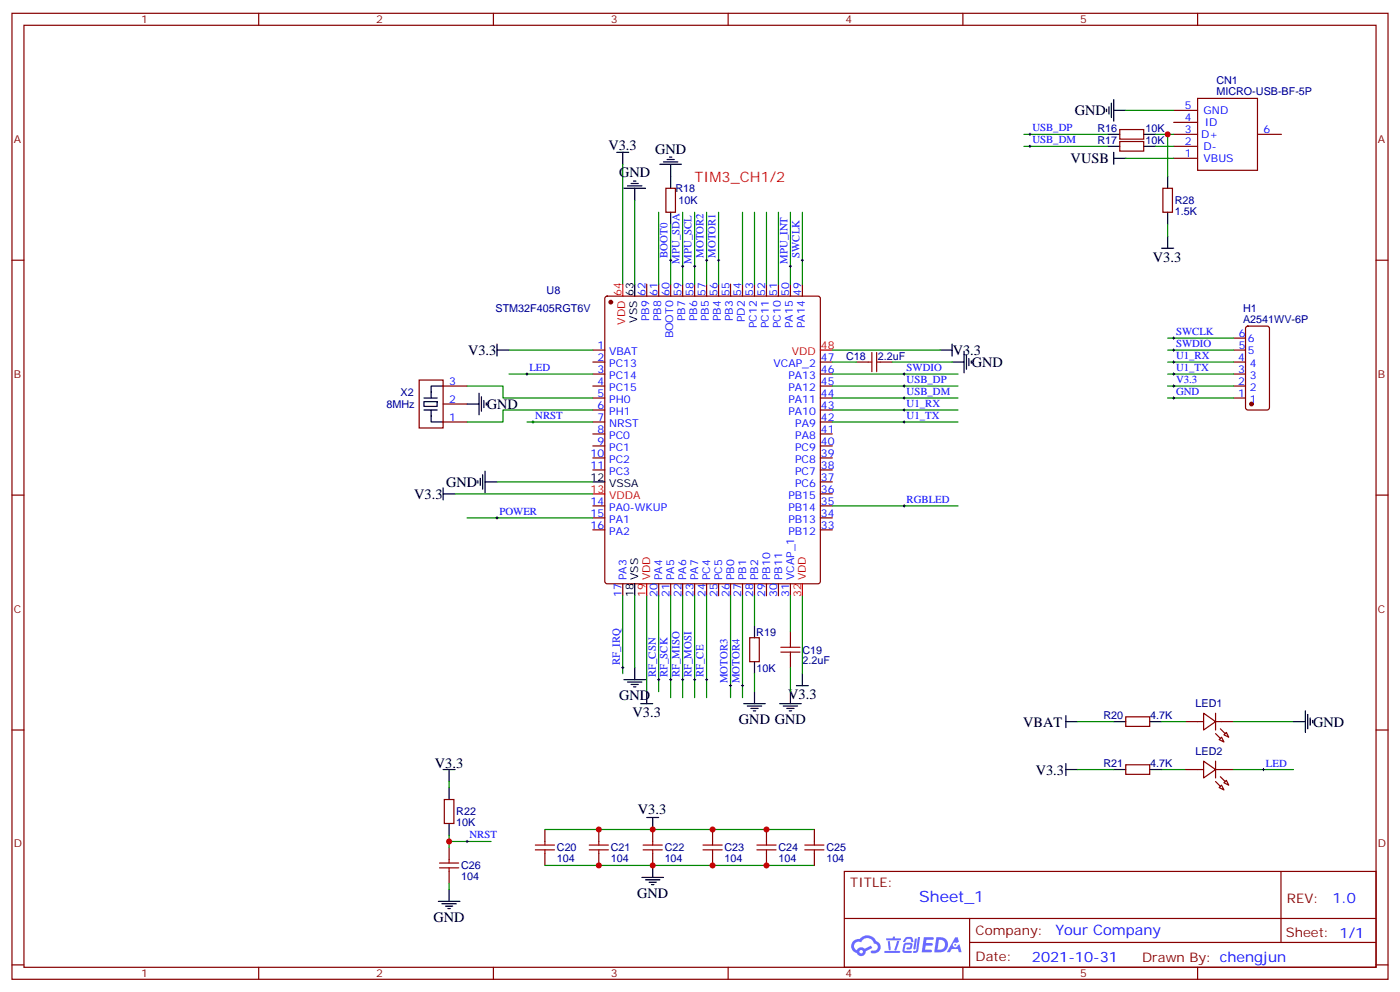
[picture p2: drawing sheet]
<svg xmlns="http://www.w3.org/2000/svg" width="412mm" height="292mm" viewBox="0 0 412 292" stroke-linecap="round" stroke-linejoin="round" font-family="sans-serif">
<g fill="none" stroke="#870000" stroke-width=".35">
<path d="M3.5 3.9h405.4v284.4h-405.4zM7.1 7.4h398.2v277.3h-398.2zM76.2 3.9v3.5M145.3 3.9v3.5M214.5 3.9v3.5M283.6 3.9v3.5M352.8 3.9v3.5M3.5 76.6h3.6M405.3 76.6h3.6M3.5 145.7h3.6M405.3 145.7h3.6M3.5 214.9h3.6"/>
<path d="M405.3 214.9h3.6M248.7 256.5h156.6v28.2h-156.6zM377.3 256.5v20.9M248.7 270.4h156.5M285.6 277.4h119.6M285.6 270.4v14.1M3.5 284h3.6M76.2 284.7v3.6M145.3 284.7v3.6M214.5 284.7v3.6M283.6 284.7v3.6M352.8 284.7v3.6"/>
<path d="M405.3 284h3.6"/>
</g>
<g fill="#5487ff">
<path d="M272.1 275.8h2.6l.3 .2-.1 .6h-2l-.1 1h1.6l.4 .4-.4 .4h-1.7l-.2 1.1 1.8 .1 .3 .3-.2 .4h-2.9z"/>
<path d="M281.4 275.9h.7l.4 1.3-.7 .3a.74 .74 0 0 0-1.1 .3 .74 .74 0 0 0 .5 1.1 .74 .74 0 0 0 .9-.7l.5-.3 .7 2.4h-.9l-.2-1h-1.9l-.5 1h-.9z"/>
<path d="M269.5 276.3h.6l-.4 2.9a.31 .31 0 0 1-.3 .3 .31 .31 0 0 1-.3-.3z"/>
<path d="M270.4 275.8h.6l-.5 4a.89 .89 0 0 1-.7 .7 .89 .89 0 0 1-.9-.3l1-.5z"/>
<path d="M266.8 276l.6-.2 1.2 .1 .5 1.3-.6 .1-.4-.9-1 .1a.95 .95 0 0 1-1 .8l-.1-.2z"/>
<path d="M266.4 277.7l1.8-.2a1.04 1.04 0 0 1 .6 1.1 1.04 1.04 0 0 1-.8 .9h-.7a.29 .29 0 0 1-.3-.4 .29 .29 0 0 1 .3-.2h.7l.2-.8h-1.4l-.4 1.8h1.9a.29 .29 0 0 1 .3 .3 .29 .29 0 0 1-.3 .3h-2l-.4-.3 .2-2.1z"/>
<path d="M260.5 279.9h4.4a.3 .3 0 0 1 .3 .3 .3 .3 0 0 1-.3 .3h-4.3z"/>
<path d="M264.3 277h.6l-.5 1.6a1.02 1.02 0 0 1-.7 1.2l-.2-.3z"/>
<path d="M261.5 277h.6l.3 2.4-.3 .3-.3-.2z"/>
<path d="M261.1 276.2h1.9l.2-.5h.5l-.1 .5h1.5a.29 .29 0 0 1 .3 .3 .29 .29 0 0 1-.3 .3h-3.9z"/>
<path d="M275.8 275.9l-.6 4.4h1.4a2.27 2.27 0 0 0 2.7-2.3 2.27 2.27 0 0 0-2.7-2.1zM276.6 276.6a1.5 1.5 0 0 1 1.8 1.6 1.5 1.5 0 0 1-1.9 1.3h-.3z"/>
<path d="M251.4 277a2.09 2.09 0 0 0 1 3.5 1.37 1.37 0 0 0 1.5 .9 1.37 1.37 0 0 0 1.1-1.4l2-1-.5-.7-1.8 1a1.4 1.4 0 0 0-2.3 .4 1.32 1.32 0 0 1-.6-1.9 1.32 1.32 0 0 1 1.9-.4 2.02 2.02 0 0 1 2-1.3 2.02 2.02 0 0 1 1.8 1.7 1.09 1.09 0 0 1 1.1 1.3 1.09 1.09 0 0 1-1.6 .7 .41 .41 0 0 0-.5 .3 .41 .41 0 0 0 .4 .5 1.89 1.89 0 0 0 2.4-1.2 1.89 1.89 0 0 0-1.2-2.4 2.98 2.98 0 0 0-5-.6l-1 .1zM253.2 280.1a.52 .52 0 0 1 1 0 .52 .52 0 0 1-1 0z"/>
<circle cx="281.4" cy="278.1" r=".28"/>
</g>
<g fill="none" stroke="#000" stroke-width=".35">
<path d="M326 32.1v.7M326.3 39.5h3.5M326.7 31.4v2.1M327.4 30.4v4.2M328.1 32.5h3.5M328.1 29.3v6.4M336.9 39.5h3.5M181.7 44.8h3.5M183.4 44.8v3.6M183.8 55.4h6.3M184.9 54.7h4.2M185.9 54h2.1"/>
<path d="M186.6 53.3h.7M187 55.4v3.5M194.4 48.4h6.3M195.4 47.7h4.3M196.5 47h2.1M197.2 46.2h.7M197.6 48.4v7M326.3 43.1h3.5M328.1 44.8v3.6M328.1 46.6h3.5M336.9 43.1h3.5M344 51.9v3.5"/>
<path d="M197.6 62.5v3.5M342.2 73.1h3.5M344 62.5v3.5M344 69.5v3.6M187 83.6v3.6M124.9 118.2h3.9v1.4h-3.9zM124.9 117.2h3.9M130.5 113.6h-3.5v3.6M137.6 118.9h3.5M141.1 115.7v6.4M141.8 116.8v4.2M142.5 117.9v2.1"/>
<path d="M143.2 118.6v.7M146.4 103h3.5M146.4 101.3v3.5M276.9 103h3.6M280.5 101.3v3.5M280.5 106.6h3.5M284 103.4v6.3M284.7 104.5v4.2M285.4 105.5v2.1M286.1 106.2v.7M124.9 120.7h3.9M127 120.7v3.5h3.5"/>
<path d="M142.2 139.7v4.3M142.9 138.7v6.3M130.5 145.4h3.6M130.5 143.6v3.5M140.8 141.5v.7M141.5 140.8v2.1M142.9 141.9h3.5M174.6 141.9h3.6M187 171.8v3.6M187 196.5v3.6M222.2 184.2v3.5M222.2 194.8v3.5"/>
<path d="M236.4 198.3v3.5M183.8 200.1h6.3M184.9 200.8h4.2M185.9 201.5h2.1M186.6 202.2h.7M188.7 207.1h3.6M190.5 203.6v3.5M219.1 207.1h6.3M220.1 207.8h4.3M221.2 208.5h2.1M221.9 209.2h.7M222.2 203.6v3.5"/>
<path d="M229.7 207.1h6.3M230.7 207.8h4.2M231.8 208.5h2.1M232.5 209.2h.7M232.8 203.6v3.5M234.6 201.8h3.5M314 212.4h3.5M314 210.6v3.6M328.1 212.4h3.5M338.7 212.4h3.5M381 212.4h3.5M384.5 209.2v6.4"/>
<path d="M385.2 210.3v4.2M385.9 211.3v2.2M386.6 212.1v.7M130.5 226.5h3.6M132.3 226.5v3.5M132.3 231.8v3.5M314 226.5h3.5M314 224.8v3.5M328.1 226.5h3.5M338.7 226.5h3.5M132.3 242.4v3.5M189.1 258.3h6.3"/>
<path d="M190.1 259h4.3M190.5 240.6h3.5M191.2 259.7h2.1M192.3 240.6v3.6M192.3 254.7v3.6M129.1 265.3h6.4M130.2 266h4.2M131.2 266.7h2.1M131.9 267.4h.7M132.3 261.8v3.5M191.9 260.4h.7"/>
</g>
<g fill="none" stroke="#870000" stroke-width=".35">
<path d="M329.8 38.1h7.1v2.9h-7.1zM345.7 32.5h7.1M345.7 39.5h7.1M345.7 36h7.1M352.8 29h17.6v21.1h-17.6zM370.4 39.5h7.1M196.1 55.4h2.9v7.1h-2.9zM329.8 41.7h7.1v2.8h-7.1zM342.5 55.4h2.9v7.1h-2.9zM345.7 46.6h7.1M345.7 43.1h7.1M178.4 87.4l.5-.2h62l.5 .2 .3 .5v83.2l-.3 .5-.5 .2h-62l-.5-.2-.2-.5v-83.2z"/>
<path d="M190.5 83.6v3.6M194 83.6v3.6M197.6 83.6v3.6M201.1 83.6v3.6M204.6 83.6v3.6M208.1 83.6v3.6M211.7 83.6v3.6M215.2 83.6v3.6M218.7 83.6v3.6M222.2 83.6v3.6M225.8 83.6v3.6M229.3 83.6v3.6"/>
<path d="M232.8 83.6v3.6M236.4 83.6v3.6M363.4 99.5h3.5M367.1 96.2l.5-.2h5.6l.7 .4v23.6l-.4 .6-5.9 .1-.7-.5v-23.5zM123.5 111.9h7v14.1h-7zM130.5 118.9h7.1M130.5 113.6h7.1M174.6 113.6h3.6M174.6 117.2h3.6M174.6 110.1h3.6M174.6 106.6h3.6M174.6 103h3.6"/>
<path d="M241.7 113.6h3.5M241.7 117.2h3.5M241.7 110.1h3.5M241.7 106.6h3.5M252.2 106.6h3.6M259.3 106.6h3.5M363.4 113.6h3.5M363.4 117.2h3.5M363.4 110.1h3.5M363.4 106.6h3.5M363.4 103h3.5M130.5 124.2h7.1"/>
<path d="M174.6 124.2h3.6M174.6 120.7h3.6M174.6 127.7h3.6M174.6 131.3h3.6M174.6 134.8h3.6M174.6 138.3h3.6M241.7 124.2h3.5M241.7 120.7h3.5M241.7 127.7h3.5M241.7 131.3h3.5M241.7 134.8h3.5M241.7 138.3h3.5"/>
<path d="M174.6 148.9h3.6M174.6 152.4h3.6M174.6 156h3.6M241.7 148.9h3.5M241.7 152.4h3.5M241.7 156h3.5M241.7 145.4h3.5M241.7 141.9h3.5M183.4 171.8v3.6M194 171.8v3.6M197.6 171.8v3.6M201.1 171.8v3.6"/>
<path d="M204.6 171.8v3.6M208.1 171.8v3.6M211.7 171.8v3.6M215.2 171.8v3.6M218.7 171.8v3.6M222.2 171.8v3.6M225.8 171.8v3.6M229.3 171.8v3.6M232.8 171.8v3.6M220.8 187.7h2.9v7.1h-2.9zM232.8 185.9v3.6M232.8 193v3.5"/>
<path d="M331.6 211h7.1v2.8h-7.1zM349.2 212.4h5.3M354.5 209.9l3.6 2.5-3.6 2.5zM358.1 212.4h5.3M358.1 209.9v5M359.1 217.7l.7-.7 .7 1.4zM360.5 216.3l.7-.7 .7 1.4zM130.9 235.3h2.8v7.1h-2.8zM331.6 225.1h7.1v2.8h-7.1zM349.2 226.5h5.3M354.5 224l3.6 2.5-3.6 2.5zM358.1 224v5"/>
<path d="M358.1 226.5h5.3M359.1 231.8l.7-.7 .7 1.4zM360.5 230.4l.7-.7 .7 1.4zM132.3 249.4v3.6M132.3 256.5v3.5M160.5 244.2v3.5M160.5 251.2v3.5M176.4 244.2v3.5M176.4 251.2v3.5M192.3 244.2v3.5M192.3 251.2v3.5M209.9 244.2v3.5"/>
<path d="M209.9 251.2v3.5M225.8 244.2v3.5M225.8 251.2v3.5M239.9 244.2v3.5M239.9 251.2v3.5"/>
</g>
<g fill="none" stroke="#000" stroke-width=".29">
<path d="M303 39.5h.7M303.4 39.2v.7M303 43.1h.7M303.4 42.7v.7M197.2 76.6h.7M197.6 76.2v.7M200.7 78.4h.7M201.1 78v.7M204.3 78.4h.7M204.6 78v.7M207.8 76.6h.7M208.1 76.2v.7"/>
<path d="M211.3 76.6h.7M211.7 76.2v.7M232.5 78.4h.7M232.8 78v.7M236 76.6h.7M236.4 76.2v.7M345.4 99.5h.7M345.7 99.2v.7M154.9 110.1h.7M155.2 109.7v.8M266 113.6h.7M266 117.2h.7"/>
<path d="M266 110.1h.7M266.3 109.7v.8M266.3 113.3v.7M266.3 116.8v.7M345.4 103h.7M345.4 113.6h.7M345.4 117.2h.7M345.4 110.1h.7M345.4 106.6h.7M345.7 102.7v.7M345.7 106.2v.7M345.7 109.7v.8"/>
<path d="M345.7 113.3v.7M345.7 116.8v.7M156.6 124.2h.7M157 123.9v.7M266 124.2h.7M266 120.7h.7M266.3 120.3v.7M266.3 123.9v.7M146 152.4h.8M146.4 152.1v.7M266 148.9h.7M266.3 148.6v.7"/>
<path d="M183.1 196.5h.7M183.4 196.2v.7M194 199.7v.7M197.6 199.7v.7M201.1 199.7v.7M204.6 199.7v.7M208.1 199.7v.7M193.7 200.1h.7M197.2 200.1h.7M200.7 200.1h.7M204.3 200.1h.7M207.8 200.1h.7"/>
<path d="M214.8 201.8h.7M215.2 201.5v.7M218.4 201.8h.7M218.7 201.5v.7M371.8 226.5h.7M372.2 226.2v.7M137.2 247.7h.7M137.6 247.3v.7"/>
</g>
<g fill="none" stroke="#008700" stroke-width=".35">
<path d="M301.6 39.5h24.7M331.6 32.5h14.1M340.4 39.5h5.3M344 39.5v12.4M183.4 48.4v35.2M187 58.9v24.7M301.6 43.1h24.7M331.6 46.6h14.1M340.4 43.1h5.3M194 62.5v21.1M197.6 66v17.6M201.1 62.5v21.1"/>
<path d="M204.6 62.5v21.1M208.1 62.5v21.1M211.7 62.5v21.1M218.7 62.5v21.1M222.2 62.5v21.1M225.8 62.5v21.1M229.3 62.5v21.1M232.8 62.5v21.1M236.4 62.5v21.1M344 66v3.5M344 99.5h19.4M137.6 113.6h10.6v3.6h26.4"/>
<path d="M149.9 103h24.7M149.9 110.1h24.7M245.2 103h31.7M245.2 106.6h7M245.2 110.1h37M245.2 113.6h37M245.2 117.2h37M262.8 106.6h17.7M344 103h19.4M344 106.6h19.4M344 110.1h19.4M344 113.6h19.4"/>
<path d="M344 117.2h19.4M155.2 124.2h19.4M174.6 120.7h-26.4v3.5h-10.6M245.2 124.2h37M245.2 120.7h37M134.1 145.4h40.5M137.6 152.4h37M146.4 141.9h28.2M245.2 148.9h37M183.4 175.4v22.9M187 175.4v21.1M190.5 175.4v28.2"/>
<path d="M194 175.4v28.2M197.6 175.4v30M201.1 175.4v30M204.6 175.4v30M208.1 175.4v30M215.2 175.4v30M218.7 175.4v30M222.2 175.4v8.8M232.8 175.4v10.5M236.4 175.4v22.9M222.2 198.3v5.3M232.8 196.5v7.1"/>
<path d="M317.5 212.4h10.6M342.2 212.4h7M363.4 212.4h17.6M132.3 230v1.8M317.5 226.5h10.6M342.2 226.5h7M363.4 226.5h17.6M132.3 245.9v3.5M132.3 247.7h12.3M160.5 244.2h79.4M160.5 254.7h79.4M132.3 260v1.8"/>
</g>
<g fill="none" stroke="#a10000" stroke-width=".35">
<path d="M255.8 106.6h1M256.8 103.8v5.6M258.2 103.8v5.6M258.2 106.6h1.1M230 190.5h5.7M230 191.9h5.7M232.8 189.5v1M232.8 191.9v1.1M129.5 255.4h5.6M129.5 254h5.6M132.3 253v1M132.3 255.4v1.1"/>
<path d="M157.7 250.2h5.6M157.7 248.7h5.6M160.5 247.7v1M160.5 250.2v1M173.6 250.2h5.6M173.6 248.7h5.6M176.4 247.7v1M176.4 250.2v1M189.4 250.2h5.7M189.4 248.7h5.7M192.3 247.7v1M192.3 250.2v1"/>
<path d="M207.1 250.2h5.6M207.1 248.7h5.6M209.9 247.7v1M209.9 250.2v1M223 250.2h5.6M223 248.7h5.6M225.8 247.7v1M225.8 250.2v1M237.1 250.2h5.6M237.1 248.7h5.6M239.9 247.7v1M239.9 250.2v1"/>
</g>
<g fill="#870000" stroke="#870000" stroke-width=".35">
<path d="M359.5 214.5l1.4 1.4z"/>
<path d="M358.1 215.9l1.4 1.4z"/>
<path d="M359.5 228.6l1.4 1.4z"/>
<path d="M358.1 230l1.4 1.5z"/>
<circle cx="368.7" cy="118.9" r=".53"/>
<circle cx="179.9" cy="88.9" r=".53"/>
</g>
<path d="M183.4 83.6v3.6M241.7 103h3.5M174.6 145.4h3.6M190.5 171.8v3.6M236.4 171.8v3.6" fill="none" stroke="#f00" stroke-width=".35"/>
<g fill="#c00">
<circle cx="176.4" cy="244.2" r=".88"/>
<circle cx="192.3" cy="244.2" r=".88"/>
<circle cx="209.9" cy="244.2" r=".88"/>
<circle cx="176.4" cy="254.7" r=".88"/>
<circle cx="192.3" cy="254.7" r=".88"/>
<circle cx="209.9" cy="254.7" r=".88"/>
<circle cx="132.3" cy="247.7" r=".88"/>
<circle cx="225.8" cy="244.2" r=".88"/>
<circle cx="225.8" cy="254.7" r=".88"/>
<circle cx="344" cy="39.5" r=".88"/>
</g>
<text font-size="4.6" fill="#00f" x="270.8" y="265.5">Sheet_1</text>
<g font-size="4.2">
<text x="316.6" y="33.9">GND</text>
<text x="179.2" y="44.1">V3.3</text>
<text x="193" y="45.2">GND</text>
<text x="182.4" y="52.2">GND</text>
<text x="315.4" y="48">VUSB</text>
<text x="339.6" y="77">V3.3</text>
<text x="137.9" y="104.5">V3.3</text>
<text x="280.6" y="104.5">V3.3</text>
<text x="286.3" y="108">GND</text>
<text x="143.4" y="120.4">GND</text>
<text x="131.4" y="143.3">GND</text>
<text x="122" y="146.9">V3.3</text>
<text x="182.4" y="206.1">GND</text>
<text x="232.2" y="205.8">V3.3</text>
<text x="186.3" y="211.1">V3.3</text>
<text x="217.7" y="213.2">GND GND</text>
<text x="301.4" y="213.9">VBAT</text>
<text x="386.8" y="213.9">GND</text>
<text x="128.1" y="226.2">V3.3</text>
<text x="305.1" y="228">V3.3</text>
<text x="187.9" y="239.6">V3.3</text>
<text x="187.7" y="264.4">GND</text>
<text x="127.7" y="271.4">GND</text>
</g>
<text font-size="4.2" fill="#f00" x="204.6" y="53.7">TIM3_CH1/2</text>
<g font-size="4.2" fill="#00f">
<text x="392.5" y="265.8">1.0</text>
<text x="310.9" y="275.3">Your Company</text>
<text x="304" y="283.1">2021-10-31</text>
</g>
<g font-size="3.9" fill="#800">
<text x="250.5" y="261.1">TITLE:</text>
<text x="379.1" y="265.8">REV:</text>
<text x="287.4" y="275.3">Company:</text>
<text x="378.7" y="275.9">Sheet: 1/1</text>
<text x="287.4" y="283">Date:</text>
<text x="336.4" y="283.1">Drawn By: chengjun</text>
</g>
<g font-size="3.2" fill="#800">
<text x="41.6" y="6.9">1</text>
<text x="110.8" y="6.9">2</text>
<text x="179.9" y="6.9">3</text>
<text x="249.1" y="6.9">4</text>
<text x="318.2" y="6.9">5</text>
<text x="4.1" y="42">A</text>
<text x="405.9" y="42">A</text>
<text x="4.1" y="111.2">B</text>
<text x="405.9" y="111.2">B</text>
<text x="4.1" y="180.3">C</text>
<text x="405.9" y="180.3">C</text>
<text x="4.1" y="249.4">D</text>
<text x="405.9" y="249.4">D</text>
<text x="41.6" y="287.7">1</text>
<text x="110.8" y="287.7">2</text>
<text x="179.9" y="287.7">3</text>
<text x="249.1" y="287.7">4</text>
<text x="318.2" y="287.7">5</text>
</g>
<g font-size="3.2" fill="#000080">
<text x="358.3" y="27.9">MICRO-USB-BF-5P</text>
<text x="358.3" y="24.7">CN1</text>
<text x="323.3" y="38.9">R16</text>
<text x="337.5" y="38.9">10K</text>
<text x="323.3" y="42.5">R17</text>
<text x="337.5" y="42.5">10K</text>
<text x="199" y="56.6">R18</text>
<text x="199.9" y="60.1">10K</text>
<text x="346.1" y="63.3">1.5K</text>
<text x="346.1" y="60.1">R28</text>
<text x="161" y="86.6">U8</text>
<text x="146" y="91.8">STM32F405RGT6V</text>
<text x="366.2" y="94.9">A2541WV-6P</text>
<text x="366.2" y="91.7">H1</text>
<text x="249.2" y="106">C18</text>
<text x="258.6" y="106">2.2uF</text>
<text x="118" y="116.5">X2</text>
<text x="113.9" y="120.1">8MHz</text>
<text x="222.8" y="187.1">R19</text>
<text x="222.8" y="197.7">10K</text>
<text x="236.4" y="195.5">2.2uF</text>
<text x="236.4" y="192.4">C19</text>
<text x="352.2" y="208.2">LED1</text>
<text x="325.1" y="211.8">R20</text>
<text x="338.8" y="211.8">4.7K</text>
<text x="325.1" y="225.9">R21</text>
<text x="338.8" y="225.9">4.7K</text>
<text x="352.2" y="222.4">LED2</text>
<text x="134.4" y="243.2">10K</text>
<text x="134.4" y="240">R22</text>
<text x="164" y="250.6">C20</text>
<text x="179.9" y="250.6">C21</text>
<text x="195.8" y="250.6">C22</text>
<text x="213.4" y="250.6">C23</text>
<text x="229.3" y="250.6">C24</text>
<text x="243.4" y="250.6">C25</text>
<text x="135.8" y="255.9">C26</text>
<text x="164" y="253.7">104</text>
<text x="179.9" y="253.7">104</text>
<text x="195.8" y="253.7">104</text>
<text x="213.4" y="253.7">104</text>
<text x="229.3" y="253.7">104</text>
<text x="243.4" y="253.7">104</text>
<text x="135.8" y="259">104</text>
</g>
<g font-size="3.2" fill="#00f">
<text x="349" y="32.1">5</text>
<text x="349" y="35.7">4</text>
<text x="354.5" y="33.5">GND</text>
<text x="304.1" y="38.7">USB_DP</text>
<text x="349" y="39.2">3</text>
<text x="353.8" y="40.6">D+</text>
<text x="354.9" y="37.1">ID</text>
<text x="372.2" y="39.2">6</text>
<text x="304.1" y="42.2">USB_DM</text>
<text x="349" y="46.2">1</text>
<text x="349" y="42.7">2</text>
<text x="354.5" y="47.7">VBUS</text>
<text x="354.5" y="44.1">D-</text>
<text x="196.7" y="75.9" transform="rotate(-90 196.7 75.9)">BOOT0</text>
<text x="200.2" y="77.6" transform="rotate(-90 200.2 77.6)">MPU_SDA</text>
<text x="203.7" y="77.6" transform="rotate(-90 203.7 77.6)">MPU_SCL</text>
<text x="207.3" y="75.9" transform="rotate(-90 207.3 75.9)">MOTOR2</text>
<text x="210.8" y="75.9" transform="rotate(-90 210.8 75.9)">MOTOR1</text>
<text x="231.9" y="77.6" transform="rotate(-90 231.9 77.6)">MPU_INT</text>
<text x="235.5" y="75.9" transform="rotate(-90 235.5 75.9)">SWCLK</text>
<text x="190.1" y="87" transform="rotate(-90 190.1 87)">62</text>
<text x="193.7" y="87" transform="rotate(-90 193.7 87)">61</text>
<text x="197.2" y="87" transform="rotate(-90 197.2 87)">60</text>
<text x="200.7" y="87" transform="rotate(-90 200.7 87)">59</text>
<text x="204.3" y="87" transform="rotate(-90 204.3 87)">58</text>
<text x="207.8" y="87" transform="rotate(-90 207.8 87)">57</text>
<text x="211.3" y="87" transform="rotate(-90 211.3 87)">56</text>
<text x="214.8" y="87" transform="rotate(-90 214.8 87)">55</text>
<text x="218.4" y="87" transform="rotate(-90 218.4 87)">54</text>
<text x="221.9" y="87" transform="rotate(-90 221.9 87)">53</text>
<text x="225.4" y="87" transform="rotate(-90 225.4 87)">52</text>
<text x="229" y="87" transform="rotate(-90 229 87)">51</text>
<text x="232.5" y="87" transform="rotate(-90 232.5 87)">50</text>
<text x="236" y="87" transform="rotate(-90 236 87)">49</text>
<text x="191.2" y="94.6" transform="rotate(-90 191.2 94.6)">PB9</text>
<text x="194.7" y="94.6" transform="rotate(-90 194.7 94.6)">PB8</text>
<text x="201.8" y="94.6" transform="rotate(-90 201.8 94.6)">PB7</text>
<text x="205.3" y="94.6" transform="rotate(-90 205.3 94.6)">PB6</text>
<text x="208.8" y="94.6" transform="rotate(-90 208.8 94.6)">PB5</text>
<text x="212.4" y="94.6" transform="rotate(-90 212.4 94.6)">PB4</text>
<text x="215.9" y="94.6" transform="rotate(-90 215.9 94.6)">PB3</text>
<text x="219.4" y="94.9" transform="rotate(-90 219.4 94.9)">PD2</text>
<text x="198.3" y="99.6" transform="rotate(-90 198.3 99.6)">BOOT0</text>
<text x="223" y="96.6" transform="rotate(-90 223 96.6)">PC12</text>
<text x="226.5" y="96.6" transform="rotate(-90 226.5 96.6)">PC11</text>
<text x="230" y="96.6" transform="rotate(-90 230 96.6)">PC10</text>
<text x="233.5" y="96.6" transform="rotate(-90 233.5 96.6)">PA15</text>
<text x="237.1" y="96.6" transform="rotate(-90 237.1 96.6)">PA14</text>
<text x="346.4" y="98.6">SWCLK</text>
<text x="364.9" y="99.2">6</text>
<text x="367.6" y="100.6">6</text>
<text x="176" y="102.7">1</text>
<text x="176" y="106.2">2</text>
<text x="179.5" y="104.5">VBAT</text>
<text x="179.5" y="108">PC13</text>
<text x="227.8" y="108">VCAP_2</text>
<text x="241.8" y="106.2">47</text>
<text x="346.4" y="102.2">SWDIO</text>
<text x="346.4" y="105.7">U1_RX</text>
<text x="364.7" y="106.2">4</text>
<text x="364.9" y="102.7">5</text>
<text x="367.6" y="104.1">5</text>
<text x="368.2" y="108">4</text>
<text x="132.3" y="113.3">3</text>
<text x="155.9" y="109.2">LED</text>
<text x="176" y="109.7">3</text>
<text x="176" y="113.3">4</text>
<text x="179.5" y="111.5">PC14</text>
<text x="232.2" y="111.5">PA13</text>
<text x="241.8" y="113.3">45</text>
<text x="241.8" y="109.7">46</text>
<text x="267.1" y="112.7">USB_DP</text>
<text x="267.1" y="109.2">SWDIO</text>
<text x="346.4" y="112.7">V3.3</text>
<text x="346.4" y="109.2">U1_TX</text>
<text x="364.7" y="113.3">2</text>
<text x="364.7" y="109.7">3</text>
<text x="368.2" y="111.5">3</text>
<text x="132.3" y="118.6">2</text>
<text x="176" y="116.8">5</text>
<text x="179.5" y="115">PC15</text>
<text x="179.5" y="118.6">PH0</text>
<text x="232.2" y="118.6">PA11</text>
<text x="232.2" y="115">PA12</text>
<text x="241.8" y="116.8">44</text>
<text x="267.1" y="119.8">U1_RX</text>
<text x="267.1" y="116.3">USB_DM</text>
<text x="346.4" y="116.3">GND</text>
<text x="364.7" y="116.8">1</text>
<text x="368.2" y="118.6">1</text>
<text x="368.2" y="115">2</text>
<text x="132.3" y="123.9">1</text>
<text x="157.7" y="123.3">NRST</text>
<text x="176" y="120.3">6</text>
<text x="176" y="123.9">7</text>
<text x="179.5" y="122.1">PH1</text>
<text x="179.5" y="125.6">NRST</text>
<text x="232.2" y="122.1">PA10</text>
<text x="234.2" y="125.6">PA9</text>
<text x="241.8" y="123.9">42</text>
<text x="241.8" y="120.3">43</text>
<text x="267.1" y="123.3">U1_TX</text>
<text x="176" y="127.4">8</text>
<text x="176" y="130.9">9</text>
<text x="179.5" y="129.2">PC0</text>
<text x="234.2" y="129.2">PA8</text>
<text x="241.8" y="130.9">40</text>
<text x="241.8" y="127.4">41</text>
<text x="173.9" y="134.4">10</text>
<text x="173.9" y="138">11</text>
<text x="179.5" y="132.7">PC1</text>
<text x="179.5" y="136.2">PC2</text>
<text x="234.2" y="136.2">PC8</text>
<text x="234.2" y="132.7">PC9</text>
<text x="241.8" y="138">38</text>
<text x="241.8" y="134.4">39</text>
<text x="179.5" y="139.7">PC3</text>
<text x="234.2" y="143.3">PC6</text>
<text x="234.2" y="139.7">PC7</text>
<text x="241.8" y="141.5">37</text>
<text x="173.9" y="148.6">14</text>
<text x="232.2" y="146.8">PB15</text>
<text x="241.8" y="148.6">35</text>
<text x="241.8" y="145">36</text>
<text x="267.1" y="148">RGBLED</text>
<text x="147.1" y="151.5">POWER</text>
<text x="173.9" y="152.1">15</text>
<text x="173.9" y="155.6">16</text>
<text x="179.5" y="150.3">PA0-WKUP</text>
<text x="179.5" y="153.8">PA1</text>
<text x="232.2" y="153.8">PB13</text>
<text x="232.2" y="150.3">PB14</text>
<text x="241.8" y="155.6">33</text>
<text x="241.8" y="152.1">34</text>
<text x="179.5" y="157.4">PA2</text>
<text x="232.2" y="157.4">PB12</text>
<text x="184.5" y="170.8" transform="rotate(-90 184.5 170.8)">PA3</text>
<text x="195.1" y="170.8" transform="rotate(-90 195.1 170.8)">PA4</text>
<text x="198.6" y="170.8" transform="rotate(-90 198.6 170.8)">PA5</text>
<text x="202.1" y="170.8" transform="rotate(-90 202.1 170.8)">PA6</text>
<text x="205.7" y="170.8" transform="rotate(-90 205.7 170.8)">PA7</text>
<text x="209.2" y="170.8" transform="rotate(-90 209.2 170.8)">PC4</text>
<text x="212.7" y="170.8" transform="rotate(-90 212.7 170.8)">PC5</text>
<text x="216.3" y="170.8" transform="rotate(-90 216.3 170.8)">PB0</text>
<text x="219.8" y="170.8" transform="rotate(-90 219.8 170.8)">PB1</text>
<text x="223.3" y="170.8" transform="rotate(-90 223.3 170.8)">PB2</text>
<text x="226.8" y="170.8" transform="rotate(-90 226.8 170.8)">PB10</text>
<text x="230.4" y="170.8" transform="rotate(-90 230.4 170.8)">PB11</text>
<text x="233.9" y="170.8" transform="rotate(-90 233.9 170.8)">VCAP_1</text>
<text x="183.1" y="175.7" transform="rotate(-90 183.1 175.7)">17</text>
<text x="193.7" y="175.7" transform="rotate(-90 193.7 175.7)">20</text>
<text x="197.2" y="175.7" transform="rotate(-90 197.2 175.7)">21</text>
<text x="200.7" y="175.7" transform="rotate(-90 200.7 175.7)">22</text>
<text x="204.3" y="175.7" transform="rotate(-90 204.3 175.7)">23</text>
<text x="207.8" y="175.7" transform="rotate(-90 207.8 175.7)">24</text>
<text x="211.3" y="175.7" transform="rotate(-90 211.3 175.7)">25</text>
<text x="214.8" y="175.7" transform="rotate(-90 214.8 175.7)">26</text>
<text x="218.4" y="175.7" transform="rotate(-90 218.4 175.7)">27</text>
<text x="221.9" y="175.7" transform="rotate(-90 221.9 175.7)">28</text>
<text x="225.4" y="175.7" transform="rotate(-90 225.4 175.7)">29</text>
<text x="229" y="175.7" transform="rotate(-90 229 175.7)">30</text>
<text x="232.5" y="175.7" transform="rotate(-90 232.5 175.7)">31</text>
<text x="182.6" y="195.8" transform="rotate(-90 182.6 195.8)">RF_IRQ</text>
<text x="193.1" y="199.4" transform="rotate(-90 193.1 199.4)">RF_CSN</text>
<text x="196.7" y="199.4" transform="rotate(-90 196.7 199.4)">RF_SCK</text>
<text x="200.2" y="199.4" transform="rotate(-90 200.2 199.4)">RF_MISO</text>
<text x="203.7" y="199.4" transform="rotate(-90 203.7 199.4)">RF_MOSI</text>
<text x="207.2" y="199.4" transform="rotate(-90 207.2 199.4)">RF_CE</text>
<text x="214.3" y="201.1" transform="rotate(-90 214.3 201.1)">MOTOR3</text>
<text x="217.8" y="201.1" transform="rotate(-90 217.8 201.1)">MOTOR4</text>
<text x="372.9" y="225.6">LED</text>
<text x="138.3" y="246.8">NRST</text>
</g>
<g font-size="3.2" fill="#f00">
<text x="183.1" y="87" transform="rotate(-90 183.1 87)">64</text>
<text x="184.1" y="95.5" transform="rotate(-90 184.1 95.5)">VDD</text>
<text x="233.3" y="104.5">VDD</text>
<text x="241.8" y="102.7">48</text>
<text x="173.9" y="145">13</text>
<text x="179.5" y="146.8">VDDA</text>
<text x="191.6" y="170.8" transform="rotate(-90 191.6 170.8)">VDD</text>
<text x="237.4" y="170.8" transform="rotate(-90 237.4 170.8)">VDD</text>
<text x="190.1" y="175.7" transform="rotate(-90 190.1 175.7)">19</text>
<text x="236" y="175.7" transform="rotate(-90 236 175.7)">32</text>
</g>
<g font-size="3.2">
<text x="186.6" y="87" transform="rotate(-90 186.6 87)">63</text>
<text x="187.7" y="95" transform="rotate(-90 187.7 95)">VSS</text>
<text x="173.9" y="141.5">12</text>
<text x="179.5" y="143.3">VSSA</text>
<text x="188" y="170.8" transform="rotate(-90 188 170.8)">VSS</text>
<text x="186.6" y="175.7" transform="rotate(-90 186.6 175.7)">18</text>
</g>
</svg>
